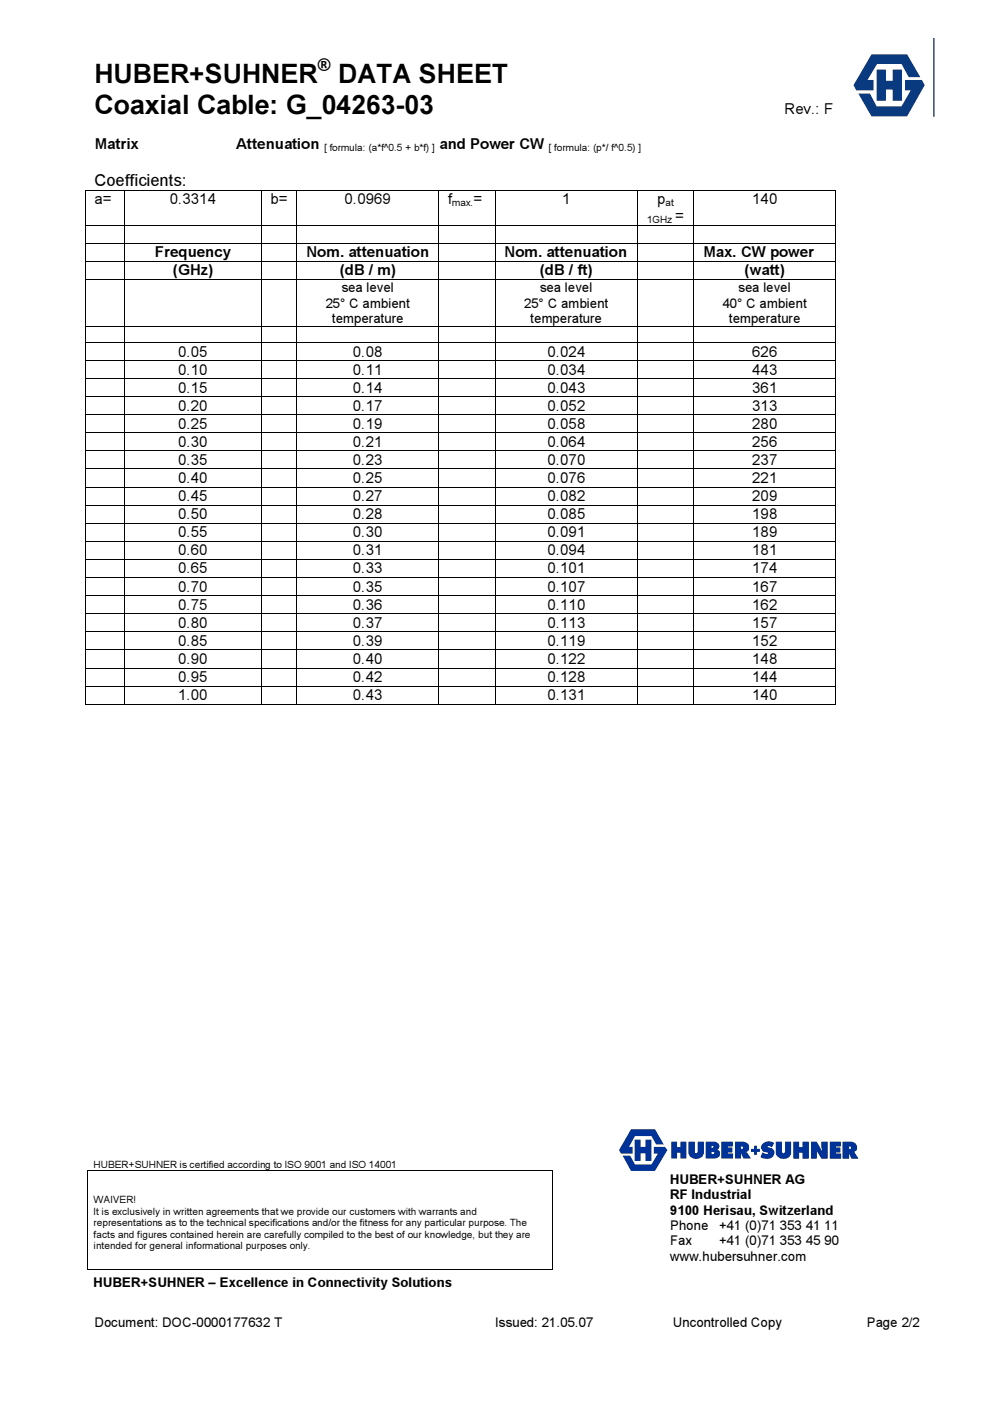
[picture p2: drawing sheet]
<svg xmlns="http://www.w3.org/2000/svg" width="210mm" height="297mm" viewBox="0 0 210 297" stroke-linecap="round" stroke-linejoin="round" font-family="sans-serif">
<g fill="#093a80">
<path d="M185.5 14.7h2v2.4h1.4v-2.4h1.9v6.6h-1.9v-2.3h-1.4v2.3h-2z"/>
<path d="M184.4 11.5h7.5l2.8 4.8h-2.4l-1.5-2.8h-5.2l-2 3.4h1.2v2.2h-3.6l-.6-1.1z"/>
<path d="M181.6 19.8h2.5l1.4 2.7h5.3l1.9-3.4h-1.2v-2.2h3.6l.6 1.1-3.8 6.6h-7.5z"/>
</g>
<path d="M197.6 8.1v16.5" fill="none" stroke="#093a80" stroke-width=".29"/>
<g fill="#000">
<path d="M17.9 40.1h.2v.2h-.2zM17.9 47.6h.2v.1h-.2zM17.9 51.4h.2v.1h-.2zM17.9 55.2h.2v.2h-.2zM17.9 59h.2v.2h-.2zM26.2 40.1h.2v.2h-.2zM26.2 47.6h.2v.1h-.2zM26.2 51.4h.2v.1h-.2zM26.2 55.2h.2v.2h-.2zM26.2 59h.2v.2h-.2zM55.3 40.1h.2v.2h-.2zM55.3 47.6h.2v.1h-.2z"/>
<path d="M55.3 51.4h.2v.1h-.2zM55.3 55.2h.2v.2h-.2zM55.3 59h.2v.2h-.2zM62.7 40.1h.2v.2h-.2zM62.7 47.6h.2v.1h-.2zM62.7 51.4h.2v.1h-.2zM62.7 55.2h.2v.2h-.2zM62.7 59h.2v.2h-.2zM92.7 40.1h.2v.2h-.2zM92.7 47.6h.2v.1h-.2zM92.7 51.4h.2v.1h-.2zM92.7 55.2h.2v.2h-.2z"/>
<path d="M92.7 59h.2v.2h-.2zM104.7 40.1h.2v.2h-.2zM104.7 47.6h.2v.1h-.2zM104.7 51.4h.2v.1h-.2zM104.7 55.2h.2v.2h-.2zM104.7 59h.2v.2h-.2zM134.7 40.1h.2v.2h-.2zM134.7 47.6h.2v.1h-.2zM134.7 51.4h.2v.1h-.2zM134.7 55.2h.2v.2h-.2zM134.7 59h.2v.2h-.2zM146.7 40.1h.2v.2h-.2z"/>
<path d="M146.7 47.6h.2v.1h-.2zM146.7 51.4h.2v.1h-.2zM146.7 55.2h.2v.2h-.2zM146.7 59h.2v.2h-.2zM176.8 40.1h.2v.2h-.2zM176.8 47.6h.2v.1h-.2zM176.8 51.4h.2v.1h-.2zM176.8 55.2h.2v.2h-.2zM176.8 59h.2v.2h-.2zM17.9 69h.2v.2h-.2zM17.9 72.4h.2v.1h-.2zM17.9 76.2h.2v.2h-.2z"/>
<path d="M26.2 69h.2v.2h-.2zM26.2 72.4h.2v.1h-.2zM26.2 76.2h.2v.2h-.2zM55.3 69h.2v.2h-.2zM55.3 72.4h.2v.1h-.2zM55.3 76.2h.2v.2h-.2zM62.7 69h.2v.2h-.2zM62.7 72.4h.2v.1h-.2zM62.7 76.2h.2v.2h-.2zM92.7 69h.2v.2h-.2zM92.7 72.4h.2v.1h-.2zM92.7 76.2h.2v.2h-.2z"/>
<path d="M104.7 69h.2v.2h-.2zM104.7 72.4h.2v.1h-.2zM104.7 76.2h.2v.2h-.2zM134.7 69h.2v.2h-.2zM134.7 72.4h.2v.1h-.2zM134.7 76.2h.2v.2h-.2zM146.7 69h.2v.2h-.2zM146.7 72.4h.2v.1h-.2zM146.7 76.2h.2v.2h-.2zM176.8 69h.2v.2h-.2zM176.8 72.4h.2v.1h-.2zM176.8 76.2h.2v.2h-.2z"/>
<path d="M17.9 80h.2v.2h-.2zM17.9 83.9h.2v.2h-.2zM17.9 87.7h.2v.2h-.2zM17.9 91.5h.2v.2h-.2zM17.9 95.3h.2v.2h-.2zM17.9 99.1h.2v.2h-.2zM26.2 80h.2v.2h-.2zM26.2 83.9h.2v.2h-.2zM26.2 87.7h.2v.2h-.2zM26.2 91.5h.2v.2h-.2zM26.2 95.3h.2v.2h-.2zM26.2 99.1h.2v.2h-.2z"/>
<path d="M55.3 80h.2v.2h-.2zM55.3 83.9h.2v.2h-.2zM55.3 87.7h.2v.2h-.2zM55.3 91.5h.2v.2h-.2zM55.3 95.3h.2v.2h-.2zM55.3 99.1h.2v.2h-.2zM62.7 80h.2v.2h-.2zM62.7 83.9h.2v.2h-.2zM62.7 87.7h.2v.2h-.2zM62.7 91.5h.2v.2h-.2zM62.7 95.3h.2v.2h-.2zM62.7 99.1h.2v.2h-.2z"/>
<path d="M92.7 80h.2v.2h-.2zM92.7 83.9h.2v.2h-.2zM92.7 87.7h.2v.2h-.2zM92.7 91.5h.2v.2h-.2zM92.7 95.3h.2v.2h-.2zM92.7 99.1h.2v.2h-.2zM104.7 80h.2v.2h-.2zM104.7 83.9h.2v.2h-.2zM104.7 87.7h.2v.2h-.2zM104.7 91.5h.2v.2h-.2zM104.7 95.3h.2v.2h-.2zM104.7 99.1h.2v.2h-.2z"/>
<path d="M134.7 80h.2v.2h-.2zM134.7 83.9h.2v.2h-.2zM134.7 87.7h.2v.2h-.2zM134.7 91.5h.2v.2h-.2zM134.7 95.3h.2v.2h-.2zM134.7 99.1h.2v.2h-.2zM146.7 80h.2v.2h-.2zM146.7 83.9h.2v.2h-.2zM146.7 87.7h.2v.2h-.2zM146.7 91.5h.2v.2h-.2zM146.7 95.3h.2v.2h-.2zM146.7 99.1h.2v.2h-.2z"/>
<path d="M176.8 80h.2v.2h-.2zM176.8 83.9h.2v.2h-.2zM176.8 87.7h.2v.2h-.2zM176.8 91.5h.2v.2h-.2zM176.8 95.3h.2v.2h-.2zM176.8 99.1h.2v.2h-.2zM17.9 103h.2v.2h-.2zM17.9 106.8h.2v.2h-.2zM17.9 110.6h.2v.2h-.2zM17.9 114.5h.2v.1h-.2zM17.9 118.3h.2v.1h-.2zM26.2 103h.2v.2h-.2z"/>
<path d="M26.2 106.8h.2v.2h-.2zM26.2 110.6h.2v.2h-.2zM26.2 114.5h.2v.1h-.2zM26.2 118.3h.2v.1h-.2zM55.3 103h.2v.2h-.2zM55.3 106.8h.2v.2h-.2zM55.3 110.6h.2v.2h-.2zM55.3 114.5h.2v.1h-.2zM55.3 118.3h.2v.1h-.2zM62.7 103h.2v.2h-.2zM62.7 106.8h.2v.2h-.2zM62.7 110.6h.2v.2h-.2z"/>
<path d="M62.7 114.5h.2v.1h-.2zM62.7 118.3h.2v.1h-.2zM92.7 103h.2v.2h-.2zM92.7 106.8h.2v.2h-.2zM92.7 110.6h.2v.2h-.2zM92.7 114.5h.2v.1h-.2zM92.7 118.3h.2v.1h-.2zM104.7 103h.2v.2h-.2zM104.7 106.8h.2v.2h-.2zM104.7 110.6h.2v.2h-.2zM104.7 114.5h.2v.1h-.2zM104.7 118.3h.2v.1h-.2z"/>
<path d="M134.7 103h.2v.2h-.2zM134.7 106.8h.2v.2h-.2zM134.7 110.6h.2v.2h-.2zM134.7 114.5h.2v.1h-.2zM134.7 118.3h.2v.1h-.2zM146.7 103h.2v.2h-.2zM146.7 106.8h.2v.2h-.2zM146.7 110.6h.2v.2h-.2zM146.7 114.5h.2v.1h-.2zM146.7 118.3h.2v.1h-.2zM176.8 103h.2v.2h-.2zM176.8 106.8h.2v.2h-.2z"/>
<path d="M176.8 110.6h.2v.2h-.2zM176.8 114.5h.2v.1h-.2zM176.8 118.3h.2v.1h-.2zM17.9 122.2h.2v.1h-.2zM17.9 126h.2v.1h-.2zM17.9 129.8h.2v.1h-.2zM17.9 133.6h.2v.2h-.2zM17.9 137.4h.2v.2h-.2zM26.2 122.2h.2v.1h-.2zM26.2 126h.2v.1h-.2zM26.2 129.8h.2v.1h-.2zM26.2 133.6h.2v.2h-.2z"/>
<path d="M26.2 137.4h.2v.2h-.2zM55.3 122.2h.2v.1h-.2zM55.3 126h.2v.1h-.2zM55.3 129.8h.2v.1h-.2zM55.3 133.6h.2v.2h-.2zM55.3 137.4h.2v.2h-.2zM62.7 122.2h.2v.1h-.2zM62.7 126h.2v.1h-.2zM62.7 129.8h.2v.1h-.2zM62.7 133.6h.2v.2h-.2zM62.7 137.4h.2v.2h-.2zM92.7 122.2h.2v.1h-.2z"/>
<path d="M92.7 126h.2v.1h-.2zM92.7 129.8h.2v.1h-.2zM92.7 133.6h.2v.2h-.2zM92.7 137.4h.2v.2h-.2zM104.7 122.2h.2v.1h-.2zM104.7 126h.2v.1h-.2zM104.7 129.8h.2v.1h-.2zM104.7 133.6h.2v.2h-.2zM104.7 137.4h.2v.2h-.2zM134.7 122.2h.2v.1h-.2zM134.7 126h.2v.1h-.2zM134.7 129.8h.2v.1h-.2z"/>
<path d="M134.7 133.6h.2v.2h-.2zM134.7 137.4h.2v.2h-.2zM146.7 122.2h.2v.1h-.2zM146.7 126h.2v.1h-.2zM146.7 129.8h.2v.1h-.2zM146.7 133.6h.2v.2h-.2zM146.7 137.4h.2v.2h-.2zM176.8 122.2h.2v.1h-.2zM176.8 126h.2v.1h-.2zM176.8 129.8h.2v.1h-.2zM176.8 133.6h.2v.2h-.2zM176.8 137.4h.2v.2h-.2z"/>
<path d="M17.9 141.3h.2v.2h-.2zM17.9 145.1h.2v.2h-.2zM17.9 148.9h.2v.2h-.2zM26.2 141.3h.2v.2h-.2zM26.2 145.1h.2v.2h-.2zM26.2 148.9h.2v.2h-.2zM55.3 141.3h.2v.2h-.2zM55.3 145.1h.2v.2h-.2zM55.3 148.9h.2v.2h-.2zM62.7 141.3h.2v.2h-.2zM62.7 145.1h.2v.2h-.2zM62.7 148.9h.2v.2h-.2z"/>
<path d="M92.7 141.3h.2v.2h-.2zM92.7 145.1h.2v.2h-.2zM92.7 148.9h.2v.2h-.2zM104.7 141.3h.2v.2h-.2zM104.7 145.1h.2v.2h-.2zM104.7 148.9h.2v.2h-.2zM134.7 141.3h.2v.2h-.2zM134.7 145.1h.2v.2h-.2zM134.7 148.9h.2v.2h-.2zM146.7 141.3h.2v.2h-.2zM146.7 145.1h.2v.2h-.2zM146.7 148.9h.2v.2h-.2z"/>
<path d="M176.8 141.3h.2v.2h-.2zM176.8 145.1h.2v.2h-.2zM176.8 148.9h.2v.2h-.2z"/>
</g>
<g fill="none" stroke="#000" stroke-width=".21">
<path d="M18 40.3v7.3M18 47.7v3.7M18 51.5v3.7M18 55.4v3.6M18 59.2v9.8M18.1 40.2h8.1M18.1 47.7h8.1M18.1 51.5h8.1M18.1 55.3h8.1M18.1 59.1h8.1M26.3 40.3v7.3M26.3 47.7v3.7"/>
<path d="M26.3 51.5v3.7M26.3 55.4v3.6M26.3 59.2v9.8M26.4 40.2h28.9M26.4 47.7h28.9M26.4 51.5h28.9M26.4 55.3h28.9M26.4 59.1h28.9M55.4 40.3v7.3M55.4 47.7v3.7M55.4 51.5v3.7M55.4 55.4v3.6"/>
<path d="M55.4 59.2v9.8M55.5 40.2h7.2M55.5 47.7h7.2M55.5 51.5h7.2M55.5 55.3h7.2M55.5 59.1h7.2M62.8 40.3v7.3M62.8 47.7v3.7M62.8 51.5v3.7M62.8 55.4v3.6M62.8 59.2v9.8M62.9 40.2h29.8"/>
<path d="M62.9 47.7h29.8M62.9 51.5h29.8M62.9 55.3h29.8M62.9 59.1h29.8M92.8 40.3v7.3M92.8 47.7v3.7M92.8 51.5v3.7M92.8 55.4v3.6M92.8 59.2v9.8M92.9 40.2h11.8M92.9 47.7h11.8M92.9 51.5h11.8"/>
<path d="M92.9 55.3h11.8M92.9 59.1h11.8M104.8 40.3v7.3M104.8 47.7v3.7M104.8 51.5v3.7M104.8 55.4v3.6M104.8 59.2v9.8M104.9 40.2h29.8M104.9 47.7h29.8M104.9 51.5h29.8M104.9 55.3h29.8M104.9 59.1h29.8"/>
<path d="M134.8 40.3v7.3M134.8 47.7v3.7M134.8 51.5v3.7M134.8 55.4v3.6M134.8 59.2v9.8M134.9 40.2h11.8M134.9 47.7h11.8M134.9 51.5h11.8M134.9 55.3h11.8M134.9 59.1h11.8M146.8 40.3v7.3M146.8 47.7v3.7"/>
<path d="M146.8 51.5v3.7M146.8 55.4v3.6M146.8 59.2v9.8M146.9 40.2h29.9M146.9 47.7h29.9M146.9 51.5h29.9M146.9 55.3h29.9M146.9 59.1h29.9M176.9 40.3v7.3M176.9 47.7v3.7M176.9 51.5v3.7M176.9 55.4v3.6"/>
<path d="M176.9 59.2v9.8M18 69.2v3.2M18 72.5v3.7M18 76.4v3.6M18.1 69.1h8.1M18.1 72.5h8.1M18.1 76.3h8.1M26.3 69.2v3.2M26.3 72.5v3.7M26.3 76.4v3.6M26.4 69.1h28.9M26.4 72.5h28.9"/>
<path d="M26.4 76.3h28.9M55.4 69.2v3.2M55.4 72.5v3.7M55.4 76.4v3.6M55.5 69.1h7.2M55.5 72.5h7.2M55.5 76.3h7.2M62.8 69.2v3.2M62.8 72.5v3.7M62.8 76.4v3.6M62.9 69.1h29.8M62.9 72.5h29.8"/>
<path d="M62.9 76.3h29.8M92.8 69.2v3.2M92.8 72.5v3.7M92.8 76.4v3.6M92.9 69.1h11.8M92.9 72.5h11.8M92.9 76.3h11.8M104.8 69.2v3.2M104.8 72.5v3.7M104.8 76.4v3.6M104.9 69.1h29.8M104.9 72.5h29.8"/>
<path d="M104.9 76.3h29.8M134.8 69.2v3.2M134.8 72.5v3.7M134.8 76.4v3.6M134.9 69.1h11.8M134.9 72.5h11.8M134.9 76.3h11.8M146.8 69.2v3.2M146.8 72.5v3.7M146.8 76.4v3.6M146.9 69.1h29.9M146.9 72.5h29.9"/>
<path d="M146.9 76.3h29.9M176.9 69.2v3.2M176.9 72.5v3.7M176.9 76.4v3.6M18 80.2v3.7M18 84.1v3.6M18 87.9v3.6M18 91.7v3.6M18 95.5v3.6M18 99.3v3.7M18.1 80.1h8.1M18.1 84h8.1"/>
<path d="M18.1 87.8h8.1M18.1 91.6h8.1M18.1 95.4h8.1M18.1 99.2h8.1M26.3 80.2v3.7M26.3 84.1v3.6M26.3 87.9v3.6M26.3 91.7v3.6M26.3 95.5v3.6M26.3 99.3v3.7M26.4 80.1h28.9M26.4 84h28.9"/>
<path d="M26.4 87.8h28.9M26.4 91.6h28.9M26.4 95.4h28.9M26.4 99.2h28.9M55.4 80.2v3.7M55.4 84.1v3.6M55.4 87.9v3.6M55.4 91.7v3.6M55.4 95.5v3.6M55.4 99.3v3.7M55.5 80.1h7.2M55.5 84h7.2"/>
<path d="M55.5 87.8h7.2M55.5 91.6h7.2M55.5 95.4h7.2M55.5 99.2h7.2M62.8 80.2v3.7M62.8 84.1v3.6M62.8 87.9v3.6M62.8 91.7v3.6M62.8 95.5v3.6M62.8 99.3v3.7M62.9 80.1h29.8M62.9 84h29.8"/>
<path d="M62.9 87.8h29.8M62.9 91.6h29.8M62.9 95.4h29.8M62.9 99.2h29.8M92.8 80.2v3.7M92.8 84.1v3.6M92.8 87.9v3.6M92.8 91.7v3.6M92.8 95.5v3.6M92.8 99.3v3.7M92.9 80.1h11.8M92.9 84h11.8"/>
<path d="M92.9 87.8h11.8M92.9 91.6h11.8M92.9 95.4h11.8M92.9 99.2h11.8M104.8 80.2v3.7M104.8 84.1v3.6M104.8 87.9v3.6M104.8 91.7v3.6M104.8 95.5v3.6M104.8 99.3v3.7M104.9 80.1h29.8M104.9 84h29.8"/>
<path d="M104.9 87.8h29.8M104.9 91.6h29.8M104.9 95.4h29.8M104.9 99.2h29.8M134.8 80.2v3.7M134.8 84.1v3.6M134.8 87.9v3.6M134.8 91.7v3.6M134.8 95.5v3.6M134.8 99.3v3.7M134.9 80.1h11.8M134.9 84h11.8"/>
<path d="M134.9 87.8h11.8M134.9 91.6h11.8M134.9 95.4h11.8M134.9 99.2h11.8M146.8 80.2v3.7M146.8 84.1v3.6M146.8 87.9v3.6M146.8 91.7v3.6M146.8 95.5v3.6M146.8 99.3v3.7M146.9 80.1h29.9M146.9 84h29.9"/>
<path d="M146.9 87.8h29.9M146.9 91.6h29.9M146.9 95.4h29.9M146.9 99.2h29.9M176.9 80.2v3.7M176.9 84.1v3.6M176.9 87.9v3.6M176.9 91.7v3.6M176.9 95.5v3.6M176.9 99.3v3.7M18 103.2v3.6M18 107v3.6"/>
<path d="M18 110.8v3.7M18 114.6v3.7M18 118.4v3.8M18.1 103.1h8.1M18.1 106.9h8.1M18.1 110.7h8.1M18.1 114.5h8.1M18.1 118.3h8.1M26.3 103.2v3.6M26.3 107v3.6M26.3 110.8v3.7M26.3 114.6v3.7"/>
<path d="M26.3 118.4v3.8M26.4 103.1h28.9M26.4 106.9h28.9M26.4 110.7h28.9M26.4 114.5h28.9M26.4 118.3h28.9M55.4 103.2v3.6M55.4 107v3.6M55.4 110.8v3.7M55.4 114.6v3.7M55.4 118.4v3.8M55.5 103.1h7.2"/>
<path d="M55.5 106.9h7.2M55.5 110.7h7.2M55.5 114.5h7.2M55.5 118.3h7.2M62.8 103.2v3.6M62.8 107v3.6M62.8 110.8v3.7M62.8 114.6v3.7M62.8 118.4v3.8M62.9 103.1h29.8M62.9 106.9h29.8M62.9 110.7h29.8"/>
<path d="M62.9 114.5h29.8M62.9 118.3h29.8M92.8 103.2v3.6M92.8 107v3.6M92.8 110.8v3.7M92.8 114.6v3.7M92.8 118.4v3.8M92.9 103.1h11.8M92.9 106.9h11.8M92.9 110.7h11.8M92.9 114.5h11.8M92.9 118.3h11.8"/>
<path d="M104.8 103.2v3.6M104.8 107v3.6M104.8 110.8v3.7M104.8 114.6v3.7M104.8 118.4v3.8M104.9 103.1h29.8M104.9 106.9h29.8M104.9 110.7h29.8M104.9 114.5h29.8M104.9 118.3h29.8M134.8 103.2v3.6M134.8 107v3.6"/>
<path d="M134.8 110.8v3.7M134.8 114.6v3.7M134.8 118.4v3.8M134.9 103.1h11.8M134.9 106.9h11.8M134.9 110.7h11.8M134.9 114.5h11.8M134.9 118.3h11.8M146.8 103.2v3.6M146.8 107v3.6M146.8 110.8v3.7M146.8 114.6v3.7"/>
<path d="M146.8 118.4v3.8M146.9 103.1h29.9M146.9 106.9h29.9M146.9 110.7h29.9M146.9 114.5h29.9M146.9 118.3h29.9M176.9 103.2v3.6M176.9 107v3.6M176.9 110.8v3.7M176.9 114.6v3.7M176.9 118.4v3.8M18 122.3v3.7"/>
<path d="M18 126.1v3.7M18 129.9v3.7M18 133.8v3.6M18 137.6v3.7M18.1 122.2h8.1M18.1 126.1h8.1M18.1 129.9h8.1M18.1 133.7h8.1M18.1 137.5h8.1M26.3 122.3v3.7M26.3 126.1v3.7M26.3 129.9v3.7"/>
<path d="M26.3 133.8v3.6M26.3 137.6v3.7M26.4 122.2h28.9M26.4 126.1h28.9M26.4 129.9h28.9M26.4 133.7h28.9M26.4 137.5h28.9M55.4 122.3v3.7M55.4 126.1v3.7M55.4 129.9v3.7M55.4 133.8v3.6M55.4 137.6v3.7"/>
<path d="M55.5 122.2h7.2M55.5 126.1h7.2M55.5 129.9h7.2M55.5 133.7h7.2M55.5 137.5h7.2M62.8 122.3v3.7M62.8 126.1v3.7M62.8 129.9v3.7M62.8 133.8v3.6M62.8 137.6v3.7M62.9 122.2h29.8M62.9 126.1h29.8"/>
<path d="M62.9 129.9h29.8M62.9 133.7h29.8M62.9 137.5h29.8M92.8 122.3v3.7M92.8 126.1v3.7M92.8 129.9v3.7M92.8 133.8v3.6M92.8 137.6v3.7M92.9 122.2h11.8M92.9 126.1h11.8M92.9 129.9h11.8M92.9 133.7h11.8"/>
<path d="M92.9 137.5h11.8M104.8 122.3v3.7M104.8 126.1v3.7M104.8 129.9v3.7M104.8 133.8v3.6M104.8 137.6v3.7M104.9 122.2h29.8M104.9 126.1h29.8M104.9 129.9h29.8M104.9 133.7h29.8M104.9 137.5h29.8M134.8 122.3v3.7"/>
<path d="M134.8 126.1v3.7M134.8 129.9v3.7M134.8 133.8v3.6M134.8 137.6v3.7M134.9 122.2h11.8M134.9 126.1h11.8M134.9 129.9h11.8M134.9 133.7h11.8M134.9 137.5h11.8M146.8 122.3v3.7M146.8 126.1v3.7M146.8 129.9v3.7"/>
<path d="M146.8 133.8v3.6M146.8 137.6v3.7M146.9 122.2h29.9M146.9 126.1h29.9M146.9 129.9h29.9M146.9 133.7h29.9M146.9 137.5h29.9M176.9 122.3v3.7M176.9 126.1v3.7M176.9 129.9v3.7M176.9 133.8v3.6M176.9 137.6v3.7"/>
<path d="M18 141.5v3.6M18 145.3v3.6M18.1 141.4h8.1M18.1 145.2h8.1M18.1 149h8.1M26.3 141.5v3.6M26.3 145.3v3.6M26.4 141.4h28.9M26.4 145.2h28.9M26.4 149h28.9M55.4 141.5v3.6M55.4 145.3v3.6"/>
<path d="M55.5 141.4h7.2M55.5 145.2h7.2M55.5 149h7.2M62.8 141.5v3.6M62.8 145.3v3.6M62.9 141.4h29.8M62.9 145.2h29.8M62.9 149h29.8M92.8 141.5v3.6M92.8 145.3v3.6M92.9 141.4h11.8M92.9 145.2h11.8"/>
<path d="M92.9 149h11.8M104.8 141.5v3.6M104.8 145.3v3.6M104.9 141.4h29.8M104.9 145.2h29.8M104.9 149h29.8M134.8 141.5v3.6M134.8 145.3v3.6M134.9 141.4h11.8M134.9 145.2h11.8M134.9 149h11.8M146.8 141.5v3.6"/>
<path d="M146.8 145.3v3.6M146.9 141.4h29.9M146.9 145.2h29.9M146.9 149h29.9M176.9 141.5v3.6M176.9 145.3v3.6"/>
</g>
<path d="M16 236.5h181v38.1h-181z" fill-rule="evenodd" fill="#fff"/>
<g fill="#093a80">
<path d="M142.1 241.5h1.2v1.2h.7v-1.2h1.2v3.5h-1.2v-1.2h-.7v1.2h-1.2z" fill-rule="evenodd"/>
<path d="M145.7 241.5h1.3v2.3l.2 .2h.3l.2-.3v-2.2h1.2v2.5a1.71 1.71 0 0 1-1.6 1.1 1.71 1.71 0 0 1-1.6-1.1z" fill-rule="evenodd"/>
<path d="M149.4 241.5h1.9a.9 .9 0 0 1 .8 .6 .9 .9 0 0 1-.2 1l-.2 .1a.92 .92 0 0 1 .6 1 .92 .92 0 0 1-.7 .8h-2.2zM150.5 242.4v.5l.5-.3-.1-.2zM150.5 243.7v.5l.7-.2-.1-.3z" fill-rule="evenodd"/>
<path d="M152.7 241.5h2.3v1h-1v.3h.9v.9h-.9v.4h1.1v.9h-2.4z" fill-rule="evenodd"/>
<path d="M155.5 241.5h1.8a1.18 1.18 0 0 1 1.1 .8 1.18 1.18 0 0 1-.2 1.3l-.4 .1 1 1.3h-1.5l-.5-1.1-.1 1.1h-1.2zM156.7 242.5v.6h.4l.2-.3-.1-.2-.1-.1z" fill-rule="evenodd"/>
<path d="M161.4 242a1.97 1.97 0 0 1 2.3-.2l-.4 .8-.7-.2-.2 .1v.1a1.45 1.45 0 0 1 1.4 1.6 1.93 1.93 0 0 1-2.8 .6l.4-1 .4 .3h.7l.1-.3-.4-.1a1.01 1.01 0 0 1-1-.5 1.01 1.01 0 0 1 .2-1.2z" fill-rule="evenodd"/>
<path d="M164.2 241.5h1.2v2.2l.2 .3h.3l.2-.3v-2.2h1.3v2.5a1.7 1.7 0 0 1-1.6 1.1 1.7 1.7 0 0 1-1.6-1.1z" fill-rule="evenodd"/>
<path d="M167.9 241.5h1.2v1.2h.7v-1.2h1.3v3.6h-1.3v-1.3h-.7v1.3h-1.2z" fill-rule="evenodd"/>
<path d="M171.6 241.5h1.2l1.1 2-.1-2h1.3v3.6h-1.3l-1.1-1.9 .1 1.9h-1.2z" fill-rule="evenodd"/>
<path d="M175.6 241.5h2.3v1h-1v.3h.9v.9h-.9v.4h1.1v1h-2.4z" fill-rule="evenodd"/>
<path d="M178.3 241.5h1.9a1.18 1.18 0 0 1 1 .8 1.18 1.18 0 0 1-.3 1.3l-.2 .1 .9 1.4h-1.4l-.5-1.2v1.2h-1.4zM179.7 242.5v.6h.3l.1-.5z" fill-rule="evenodd"/>
<path d="M158.9 243.1h.7v-.7h.5v.7h.7v.6h-.7v.5h-.5v-.5h-.7z" fill-rule="evenodd"/>
</g>
<g fill="#039">
<path d="M142.1 241.6h1.2v1.1h.7v-1.1h1.2v3.5h-1.2v-1.3h-.7v1.3h-1.2z" fill-rule="evenodd"/>
<path d="M145.7 241.6h1.3v2.3a.37 .37 0 0 0 .4 .2 .37 .37 0 0 0 .3-.4v-2.1h1.2v2.4a1.68 1.68 0 0 1-1.6 1.2 1.68 1.68 0 0 1-1.6-1.2z" fill-rule="evenodd"/>
<path d="M149.4 241.6h1.9a.91 .91 0 0 1 .8 .7 .91 .91 0 0 1-.4 1 .87 .87 0 0 1 .6 .9 .87 .87 0 0 1-.7 .8l-2.2 .1zM150.5 242.4v.6l.4-.1 .1-.3v-.1zM150.5 243.7v.5h.4l.3-.2v-.2z" fill-rule="evenodd"/>
<path d="M152.7 241.6h2.3v1h-1v.2h.9v1h-.9v.3h1.1v1h-2.4z" fill-rule="evenodd"/>
<path d="M155.5 241.6h2.1a1.2 1.2 0 0 1 .8 1.8l-.6 .3 1 1.4h-1.5l-.5-1.2v1.2h-1.3zM156.8 242.6v.5h.3l.2-.3-.2-.2z" fill-rule="evenodd"/>
<path d="M161.4 242a1.83 1.83 0 0 1 2.3-.1l-.4 .8a.77 .77 0 0 0-.9-.1v.1l.2 .1a1.15 1.15 0 0 1 1.3 1.2 1.15 1.15 0 0 1-1.3 1.1h-1l-.6-.3 .4-1 .6 .4h.5l.1-.3a1.49 1.49 0 0 1-1.5-.8l-.1-.3z" fill-rule="evenodd"/>
<path d="M164.2 241.6h1.2v2.1l.4 .4 .4-.5v-2h1.2v2.4a1.68 1.68 0 0 1-1.6 1.2 1.68 1.68 0 0 1-1.6-1.2z" fill-rule="evenodd"/>
<path d="M167.9 241.6h1.2v1.1h.7v-1.1h1.3v3.5h-1.3v-1.3h-.7v1.3h-1.2z" fill-rule="evenodd"/>
<path d="M171.6 241.6h1.2l1.1 2-.1-2h1.3v3.5h-1.3l-1.1-1.8 .1 1.8h-1.2z" fill-rule="evenodd"/>
<path d="M175.6 241.6h2.3v1h-1v.2h.9v1h-.9v.3h1.1v1h-2.4z" fill-rule="evenodd"/>
<path d="M178.3 241.6h2.1a1.23 1.23 0 0 1 .8 1.8l-.5 .3 .9 1.4h-1.4l-.5-1.1v1.1h-1.4zM179.7 242.6v.5h.1l.3-.1v-.4z" fill-rule="evenodd"/>
<path d="M158.9 243.1h.7v-.6h.5v.6h.7v.6h-.7v.6h-.5v-.6h-.7z" fill-rule="evenodd"/>
<path d="M134.3 241.1h1.3v1.5h1v-1.5h1.2v4.5h-1.2v-1.6h-1v1.6h-1.3z" fill-rule="evenodd"/>
<path d="M133.5 238.9h5.1l1.9 3.2h-1.6l-1.1-1.7h-3.4l-1.3 2.2h.8v1.5h-2.5l-.4-.8z" fill-rule="evenodd"/>
<path d="M131.7 244.5h1.7l1 1.9h3.4l1.4-2.3h-.9v-1.5h2.4l.5 .7-2.6 4.4h-5.1z" fill-rule="evenodd"/>
</g>
<path d="M18.5 247.6h.1v.1h-.1zM18.6 247.6l.1 .1zM18.7 247.6h.2v.1h-.2zM116.8 247.6h.2v.1h-.2zM116.9 247.6h.2v.1h-.2zM18.5 268.5h.1v.2h-.1zM18.6 268.5h.2v.2h-.2zM116.9 268.5h.2v.2h-.2z" fill="#000"/>
<path d="M18.5 247.7v20.8M18.9 247.6h97.9M117 247.7v20.8M18.8 268.6h98.1" fill="none" stroke="#000" stroke-width=".21"/>
<g font-size="5.7">
<text x="20" y="17.6">HUBER+SUHNER</text>
<text x="71.5" y="17.6">DATA SHEET</text>
<text x="20" y="24">Coaxial Cable: G_04263-03</text>
</g>
<text font-size="3.7" x="67.2" y="15">®</text>
<text font-size="3.6" x="20" y="39.3">Coefficients:</text>
<g font-size="3.2">
<text x="166" y="24">Rev.: F</text>
<text x="20" y="31.6">Matrix</text>
<text x="50" y="31.6">Attenuation</text>
<text x="93" y="31.6">and Power CW</text>
<text x="20" y="43.2">a=</text>
<text x="35.9" y="43.2">0.3314</text>
<text x="57.2" y="43.2">b=</text>
<text x="72.9" y="43.2">0.0969</text>
<text x="94.8" y="43.2">f</text>
<text x="100.2" y="43.2">=</text>
<text x="119" y="43.2">1</text>
<text x="139" y="43.2">p</text>
<text x="142.8" y="46.8">=</text>
<text x="159.2" y="43.2">140</text>
<text x="32.8" y="54.4">Frequency</text>
<text x="36.6" y="58.2">(GHz)</text>
<text x="64.9" y="54.4">Nom. attenuation</text>
<text x="71.9" y="58.2">(dB / m)</text>
<text x="106.8" y="54.4">Nom. attenuation</text>
<text x="114.2" y="58.2">(dB / ft)</text>
<text x="148.8" y="54.4">Max. CW power</text>
<text x="157.6" y="58.2">(watt)</text>
<text x="37.7" y="75.4">0.05</text>
<text x="74.7" y="75.4">0.08</text>
<text x="115.8" y="75.4">0.024</text>
<text x="159.2" y="75.4">626</text>
<text x="37.7" y="79.2">0.10</text>
<text x="37.7" y="83">0.15</text>
<text x="74.7" y="79.2">0.11</text>
<text x="74.7" y="83">0.14</text>
<text x="115.8" y="79.2">0.034</text>
<text x="115.8" y="83">0.043</text>
<text x="159.2" y="79.2">443</text>
<text x="159.2" y="83">361</text>
<text x="37.7" y="86.9">0.20</text>
<text x="74.7" y="86.9">0.17</text>
<text x="115.8" y="86.9">0.052</text>
<text x="159.2" y="86.9">313</text>
<text x="37.7" y="90.7">0.25</text>
<text x="37.7" y="94.6">0.30</text>
<text x="74.7" y="90.7">0.19</text>
<text x="74.7" y="94.6">0.21</text>
<text x="115.8" y="90.7">0.058</text>
<text x="115.8" y="94.6">0.064</text>
<text x="159.2" y="90.7">280</text>
<text x="159.2" y="94.6">256</text>
<text x="37.7" y="98.4">0.35</text>
<text x="74.7" y="98.4">0.23</text>
<text x="115.8" y="98.4">0.070</text>
<text x="159.2" y="98.4">237</text>
<text x="37.7" y="102.2">0.40</text>
<text x="37.7" y="106.1">0.45</text>
<text x="74.7" y="102.2">0.25</text>
<text x="74.7" y="106.1">0.27</text>
<text x="115.8" y="102.2">0.076</text>
<text x="115.8" y="106.1">0.082</text>
<text x="159.2" y="102.2">221</text>
<text x="159.2" y="106.1">209</text>
<text x="37.7" y="109.9">0.50</text>
<text x="37.7" y="113.7">0.55</text>
<text x="74.7" y="109.9">0.28</text>
<text x="74.7" y="113.7">0.30</text>
<text x="115.8" y="109.9">0.085</text>
<text x="115.8" y="113.7">0.091</text>
<text x="159.2" y="109.9">198</text>
<text x="159.2" y="113.7">189</text>
<text x="37.7" y="117.5">0.60</text>
<text x="74.7" y="117.5">0.31</text>
<text x="115.8" y="117.5">0.094</text>
<text x="159.2" y="117.5">181</text>
<text x="37.7" y="121.3">0.65</text>
<text x="37.7" y="125.2">0.70</text>
<text x="74.7" y="121.3">0.33</text>
<text x="74.7" y="125.2">0.35</text>
<text x="115.8" y="121.3">0.101</text>
<text x="115.8" y="125.2">0.107</text>
<text x="159.2" y="121.3">174</text>
<text x="159.2" y="125.2">167</text>
<text x="37.7" y="129">0.75</text>
<text x="74.7" y="129">0.36</text>
<text x="115.8" y="129">0.110</text>
<text x="159.2" y="129">162</text>
<text x="37.7" y="132.8">0.80</text>
<text x="37.7" y="136.6">0.85</text>
<text x="74.7" y="132.8">0.37</text>
<text x="74.7" y="136.6">0.39</text>
<text x="115.8" y="132.8">0.113</text>
<text x="115.8" y="136.6">0.119</text>
<text x="159.2" y="132.8">157</text>
<text x="159.2" y="136.6">152</text>
<text x="37.7" y="140.4">0.90</text>
<text x="74.7" y="140.4">0.40</text>
<text x="115.8" y="140.4">0.122</text>
<text x="159.2" y="140.4">148</text>
<text x="37.7" y="144.3">0.95</text>
<text x="37.7" y="148.2">1.00</text>
<text x="74.7" y="144.3">0.42</text>
<text x="74.7" y="148.2">0.43</text>
<text x="115.8" y="144.3">0.128</text>
<text x="115.8" y="148.2">0.131</text>
<text x="159.2" y="144.3">144</text>
<text x="159.2" y="148.2">140</text>
</g>
<g font-size="2.8">
<text x="68.9" y="65.1">25° C ambient</text>
<text x="72.3" y="61.8">sea level</text>
<text x="110.9" y="65.1">25° C ambient</text>
<text x="114.3" y="61.8">sea level</text>
<text x="152.9" y="65.1">40° C ambient</text>
<text x="156.3" y="61.8">sea level</text>
<text x="70.3" y="68.3">temperature</text>
<text x="112.3" y="68.3">temperature</text>
<text x="154.3" y="68.3">temperature</text>
<text x="141.8" y="250.5">HUBER+SUHNER AG</text>
<text x="141.8" y="253.7">RF Industrial</text>
<text x="141.8" y="257">9100 Herisau, Switzerland</text>
<text x="141.8" y="260.3">Phone</text>
<text x="141.8" y="263.5">Fax</text>
<text x="152.1" y="260.3">+41 (0)71 353 41 11</text>
<text x="152.1" y="263.5">+41 (0)71 353 45 90</text>
<text x="141.8" y="266.8">www.hubersuhner.com</text>
<text x="19.8" y="272.4">HUBER+SUHNER – Excellence in Connectivity Solutions</text>
<text x="20" y="280.7">Document: DOC-0000177632 T</text>
<text x="104.8" y="280.7">Issued: 21.05.07</text>
<text x="142.4" y="280.7">Uncontrolled Copy</text>
<text x="183.4" y="280.7">Page 2/2</text>
</g>
<g font-size="2.1">
<text x="68.6" y="31.9">[ formula: (a*f^0.5 + b*f) ]</text>
<text x="116.1" y="31.9">[ formula: (p*/ f^0.5) ]</text>
<text x="95.6" y="43.5">max.</text>
<text x="136.9" y="47.1">1GHz</text>
<text x="140.8" y="43.5">at</text>
<text x="19.8" y="247.1">HUBER+SUHNER is certified according to ISO 9001 and ISO 14001</text>
<text x="19.8" y="254.6">WAIVER!</text>
<text x="19.8" y="257">It is exclusively in written agreements that we provide our customers with warrants and</text>
<text x="19.8" y="259.4">representations as to the technical specifications and/or the fitness for any particular purpose. The</text>
<text x="19.8" y="261.9">facts and figures contained herein are carefully compiled to the best of our knowledge, but they are</text>
<text x="19.8" y="264.3">intended for general informational purposes only.</text>
</g>
</svg>
